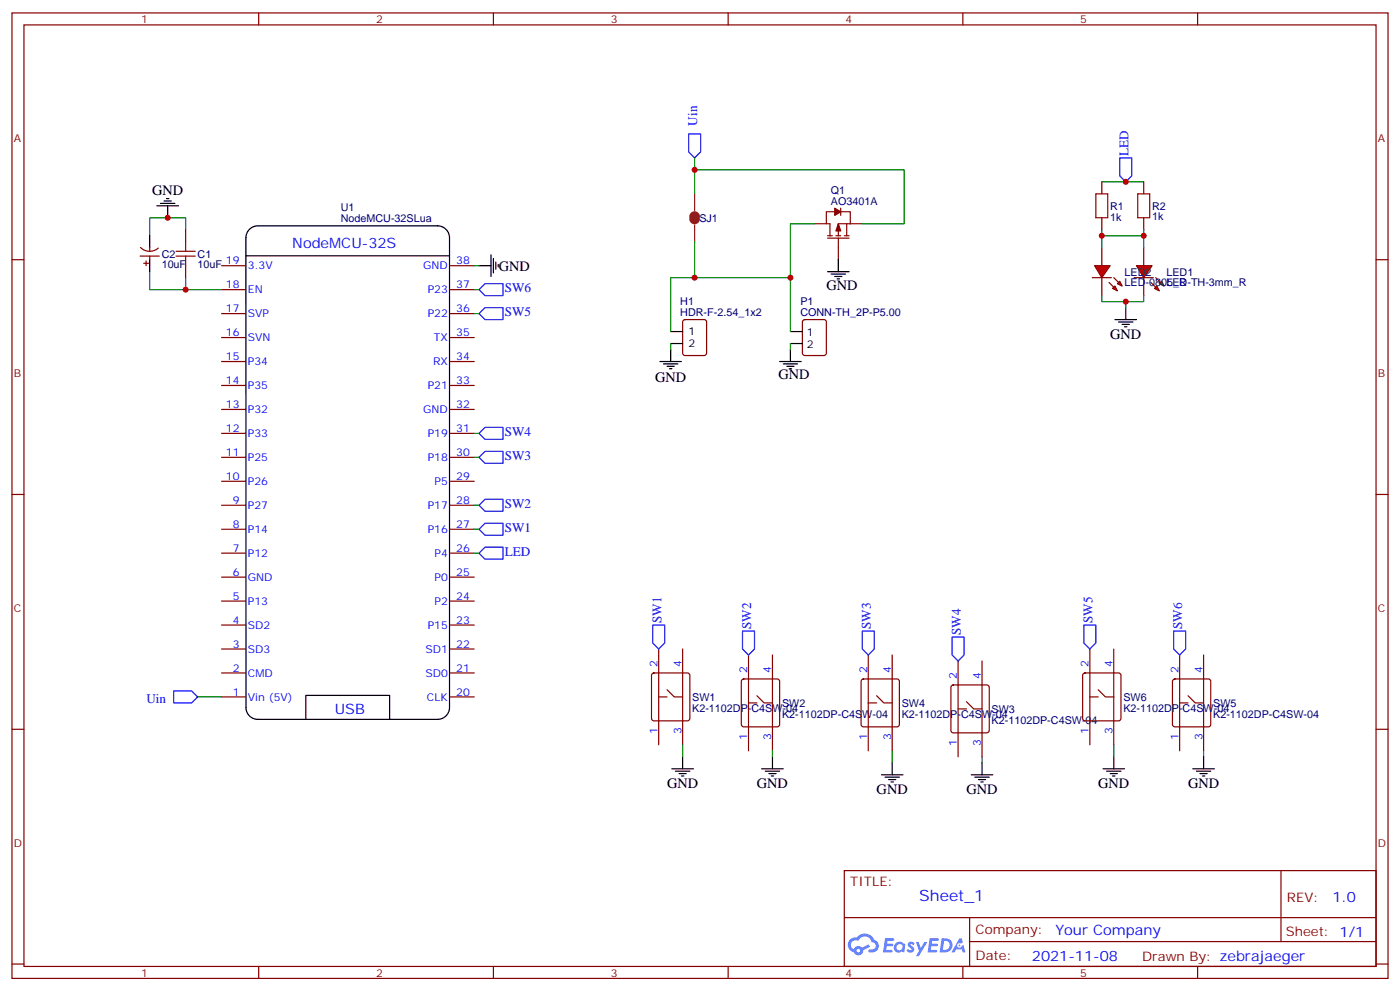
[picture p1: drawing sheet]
<svg xmlns="http://www.w3.org/2000/svg" width="412mm" height="292mm" viewBox="0 0 412 292" stroke-linecap="round" stroke-linejoin="round" font-family="sans-serif">
<g fill="none" stroke="#870000" stroke-width=".35">
<path d="M3.5 3.8h405.4v284.3h-405.4zM7.1 7.3h398.2v277.3h-398.2zM76.2 3.8v3.5M145.3 3.8v3.5M214.5 3.8v3.5M283.6 3.8v3.5M352.8 3.8v3.5M3.5 76.5h3.6M405.3 76.5h3.6M3.5 145.6h3.6M405.3 145.6h3.6M3.5 214.8h3.6"/>
<path d="M405.3 214.8h3.6M248.7 256.4h156.6v28.2h-156.6zM377.3 256.4v20.9M248.7 270.2h156.5M285.6 277.3h119.6M285.6 270.2v14.2M3.5 283.9h3.6M76.2 284.6v3.5M145.3 284.6v3.5M214.5 284.6v3.5M283.6 284.6v3.5M352.8 284.6v3.5"/>
<path d="M405.3 283.9h3.6"/>
</g>
<g fill="#5487ff">
<path d="M267.7 277.6a1.22 1.22 0 0 1 1.7 .2l-.4 .6a.47 .47 0 0 0-.3-.4 .47 .47 0 0 0-.5 .2l.1 .2a1.14 1.14 0 0 1 .8 1.8 1.14 1.14 0 0 1-1.9 0l-.2-.2 .5-.6 .7 .5a.29 .29 0 0 0 .3-.3 .29 .29 0 0 0-.2-.3 1.04 1.04 0 0 1-.6-1.7z"/>
<path d="M260.7 276.3h2.4l.3 .2-.2 .5-1.8 .1-.1 .8h1.5l.3 .4-.3 .4h-1.6l-.2 1.1h1.7l.2 .3-.2 .3-2.6 .1z"/>
<path d="M273.8 276.3h2.4l.3 .2-.1 .5-1.8 .1-.2 .8h1.6l.3 .4-.4 .4h-1.6l-.1 1.1h1.7l.2 .3-.2 .3-2.6 .1z"/>
<path d="M282.6 276.3h.7l.3 1.3-.6 .3a.69 .69 0 0 0-1 .3 .69 .69 0 0 0 .4 .9 .69 .69 0 0 0 .9-.6l.5-.2 .6 2.2h-.8l-.2-.9h-1.8l-.5 .9h-.8z"/>
<path d="M269.8 277.4h.8l.6 1.8 1.1-1.8h.9l-2.6 4.2h-.8l.9-1.5z"/>
<path d="M277.4 276.3l-.6 4.2h1.3a2.11 2.11 0 0 0 2.5-2.1 2.11 2.11 0 0 0-2.5-2.1zM278.1 277.1a1.39 1.39 0 0 1 1.7 1.4 1.39 1.39 0 0 1-1.8 1.3h-.3z"/>
<path d="M263.7 277.9a1.54 1.54 0 0 0-.1 2.2 1.54 1.54 0 0 0 2.2 .1l.6 .3 .3-2.3-.2-.3h-.4a1.49 1.49 0 0 0-2.4 0zM264 278.9a.94 .94 0 0 1 1.8 0 .94 .94 0 0 1-1.8 0z"/>
<path d="M250.4 276.7a2.18 2.18 0 0 0 1.1 3.7 1.44 1.44 0 0 0 1.6 .9 1.44 1.44 0 0 0 1.2-1.4l2-1.1-.5-.7-1.9 1a1.47 1.47 0 0 0-2.4 .4 1.39 1.39 0 0 1-.7-1.9 1.39 1.39 0 0 1 2-.5 2.12 2.12 0 0 1 2.2-1.3 2.12 2.12 0 0 1 1.9 1.7 1.14 1.14 0 0 1 1.1 1.4 1.14 1.14 0 0 1-1.7 .7 .43 .43 0 0 0-.5 .4 .43 .43 0 0 0 .4 .5 1.98 1.98 0 0 0 2.5-1.2 1.98 1.98 0 0 0-1.2-2.6 3.1 3.1 0 0 0-5.3-.6l-.9 .1zM252.3 280a.55 .55 0 0 1 1.1 0 .55 .55 0 0 1-1.1 0z"/>
<circle cx="282.6" cy="278.4" r=".26"/>
</g>
<g fill="none" stroke="#870000" stroke-width=".35">
<path d="M41.3 75.4h5.6M41.4 72.9a3.8 3.8 0 0 0 5.2 .1M42.3 77.5h1.4M43 76.8v1.4M44.1 73v1M44.1 75.4v1.1M54.7 67.7v3.5M54.7 78.2v3.6M65.3 78.2h7M132.6 78.2h7.1M239.9 65.9h3.5M243.8 70.1h6.3"/>
<path d="M243.8 69.4h1.4M245.9 62.4h-2.5v3.5h1.1v3.5M246.2 69.4h1.4M246.9 70.1v6.4M247.6 62.4h2.9v3.5M247.6 61.3v2.1M248.7 69.4h1.4M249.4 65.9v3.5M250.5 65.9h-3.6v3.5M250.5 65.9h3.5M65.3 85.3h7M65.3 92.4h7"/>
<path d="M65.3 99.4h7M132.6 85.3h7.1M132.6 92.4h7.1M132.6 99.4h7.1M201.3 94.3l.5-.2h5.6l.7 .5v9.4l-.4 .6-5.9 .1-.7-.5v-9.4zM236.6 94.3l.5-.2h5.6l.7 .5v9.4l-.4 .6-5.9 .1-.7-.5v-9.4zM65.3 106.5h7M65.3 113.5h7M132.6 106.5h7.1M132.6 113.5h7.1M65.3 120.6h7M65.3 127.6h7"/>
<path d="M65.3 134.7h7M132.6 120.6h7.1M132.6 127.6h7.1M132.6 134.7h7.1M65.3 141.7h7M65.3 148.8h7M65.3 155.9h7M132.6 141.7h7.1M132.6 148.8h7.1M132.6 155.9h7.1M65.3 162.9h7M65.3 170h7"/>
<path d="M65.3 177h7M132.6 162.9h7.1M132.6 170h7.1M132.6 177h7.1M65.3 184.1h7M65.3 191.1h7M65.3 198.2h7M132.6 184.1h7.1M132.6 191.1h7.1M132.6 198.2h7.1M192.1 198.4l.5-.2h9.9l.5 .2 .2 .5v12.7l-.2 .5-.5 .2h-9.9l-.5-.2-.2-.5v-12.7zM194 191.1v28.3"/>
<path d="M201.1 191.1v28.3M220.5 192.9v28.2M227.5 192.9v28.2M255.8 192.9v28.2M262.8 192.9v28.2M282.2 194.7v28.2M289.3 194.7v28.2M319.1 198.4l.5-.2h9.9l.5 .2 .2 .5v12.7l-.2 .5-.5 .2h-9.9l-.5-.2-.2-.5v-12.7zM321 191.1v28.3M328.1 191.1v28.3M347.5 192.9v28.2M354.5 192.9v28.2"/>
<path d="M65.3 205.2h7M132.6 205.2h7.1M194 205.2h2.5M196.5 203.1l2.1 2.1h2.5M218.6 200.2l.5-.2h9.9l.5 .2 .2 .5v12.7l-.3 .5-.4 .2h-9.9l-.5-.3-.2-.4v-12.7zM220.5 207h2.5M223 204.9l2.1 2.1h2.4M253.9 200.2l.5-.2h9.8l.5 .2 .2 .5v12.7l-.2 .5-.5 .2h-9.8l-.5-.3-.3-.4v-12.7zM255.8 207h2.4M258.2 204.9l2.1 2.1h2.5M280.3 201.9l.5-.2h9.9l.5 .2 .2 .5v12.7l-.2 .5-.5 .2h-9.9l-.5-.2-.2-.5v-12.7zM282.2 208.8h2.5"/>
<path d="M284.7 206.7l2.1 2.1h2.5M321 205.2h2.5M323.5 203.1l2.1 2.1h2.5M345.6 200.2l.5-.2h9.9l.5 .2 .2 .5v12.7l-.3 .5-.4 .2h-9.9l-.5-.3-.2-.4v-12.7zM347.5 207h2.5M350 204.9l2.1 2.1h2.4"/>
</g>
<g fill="none" stroke="#000" stroke-width=".35">
<path d="M47.3 59.9h4.2M48.3 59.2h2.1M49 58.5h.7M44.1 69.4v3.6M44.1 76.5v3.5M46.2 60.6h6.4M49.4 60.6v3.5M72.4 69.9v138.4a3.5 3.5 0 0 0 3.6 3.6h52.9a3.5 3.5 0 0 0 3.5-3.6M72.4 75.3h60M72.4 70a3.5 3.5 0 0 1 3.6-3.5h52.9a3.5 3.5 0 0 1 3.5 3.5M132.4 70.1v138.1M141.1 78.2h3.5"/>
<path d="M144.6 75.1v6.3M145.3 76.1v4.3M146 77.2v2.1M146.8 77.9v.7M246.9 76.5v3.5M197.6 97.6h3.5M232.8 97.6h3.6M243.8 80h6.3M244.8 80.7h4.3M245.9 81.4h2.1M246.6 82.1h.7M194.4 106.5h6.3"/>
<path d="M195.4 107.2h4.3M196.5 107.9h2.1M197.2 108.6h.7M197.6 101.2h3.5M197.6 102.9v3.6M229.7 106.5h6.3M230.7 107.2h4.2M231.8 107.9h2.1M232.5 108.6h.7M232.8 101.2h3.6M232.8 102.9v3.6M90.1 211.9v-7.1h24.7v7.1"/>
<path d="M197.9 226.4h6.4M199 227.1h4.2M200 227.8h2.1M200.7 228.5h.7M201.1 222.9v3.5M224.4 226.4h6.3M225.4 227.1h4.3M226.5 227.8h2.1M227.2 228.5h.7M227.5 222.9v3.5M259.6 228.2h6.4M260.7 228.9h4.2"/>
<path d="M261.8 229.6h2.1M262.5 230.3h.7M262.8 224.6v3.6M286.1 228.2h6.4M287.2 228.9h4.2M288.2 229.6h2.1M288.9 230.3h.7M289.3 224.6v3.6M324.9 226.4h6.4M326 227.1h4.2M327 227.8h2.1M327.7 228.5h.7"/>
<path d="M328.1 222.9v3.5M351.4 226.4h6.3M352.4 227.1h4.3M353.5 227.8h2.1M354.2 228.5h.7M354.5 222.9v3.5"/>
</g>
<g fill="none" stroke="#008700" stroke-width=".35">
<path d="M204.6 50h61.7v15.9h-12.3M204.6 46.5v10.6M324.6 53.6h12.3M54.7 67.7v-3.6h-10.6v5.3M204.6 71.2v10.6M239.9 65.9h-7.1v15.9M44.1 80v5.3h21.2M54.7 81.8v3.5M139.7 85.3h1.4M139.7 92.4h1.4M197.6 97.6v-15.8h35.2v15.8M197.6 101.2v1.7"/>
<path d="M232.8 101.2v1.7M139.7 134.7h1.4M139.7 127.6h1.4M139.7 155.9h1.4M139.7 148.8h1.4M139.7 162.9h1.4M58.2 205.2h7.1M201.1 219.4v3.5M328.1 219.4v3.5M227.5 221.1v1.8M262.8 221.1v3.5M289.3 222.9v1.7"/>
<path d="M354.5 221.1v1.8"/>
</g>
<g fill="none" stroke="#00f" stroke-width=".35">
<path d="M202.8 39.4h3.6v5.3l-1.8 1.8-1.8-1.8zM329.8 46.5h3.6v5.3l-1.8 1.8-1.8-1.8zM141.1 85.3l1.8-1.8h5.3v3.6h-5.3zM141.1 92.4l1.8-1.8h5.3v3.5h-5.3zM141.1 127.6l1.8-1.7h5.3v3.5h-5.3zM141.1 134.7l1.8-1.8h5.3v3.6h-5.3zM141.1 155.9l1.8-1.8h5.3v3.5h-5.3zM141.1 148.8l1.8-1.8h5.3v3.6h-5.3zM141.1 162.9l1.8-1.8h5.3v3.6h-5.3zM192.3 184.1h3.5v5.3l-1.8 1.7-1.7-1.7zM218.7 185.8h3.5v5.3l-1.7 1.8-1.8-1.8zM254 185.8h3.5v5.3l-1.7 1.8-1.8-1.8z"/>
<path d="M280.5 187.6h3.5v5.3l-1.8 1.8-1.7-1.8zM319.3 184.1h3.5v5.3l-1.8 1.7-1.7-1.7zM345.7 185.8h3.5v5.3l-1.7 1.8-1.8-1.8zM51.2 203.5h5.2l1.8 1.7-1.8 1.8h-5.2z"/>
</g>
<path d="M51.9 75.4h5.6M51.9 74h5.6M54.7 71.2v2.8M54.7 75.4v2.8" fill="none" stroke="#a10000" stroke-width=".35"/>
<path d="M203.9 63.8a.71 .71 0 0 1 .7-.7 .71 .71 0 0 1 .7 .7M203.9 64.5a.71 .71 0 0 0 .7 .7 .71 .71 0 0 0 .7-.7" fill="none" stroke="#8c2424" stroke-width="1.8"/>
<path d="M204.6 57.1v4.9M204.6 66.3v4.9" fill="none" stroke="#8c2424" stroke-width=".35"/>
<g fill="#870000" stroke="#870000" stroke-width=".35">
<path d="M246.9 65.9l.7 2.1h-1.4z"/>
<path d="M245.9 61.3l1.7 1.1-1.7 1z"/>
</g>
<g fill="#f00" stroke="#870000" stroke-width=".35">
<path d="M334.8 78.2h4.6l-2.5 3.6z"/>
<path d="M334.1 81.8h5.6z"/>
</g>
<g fill="#870000" stroke="#870000" stroke-width=".35">
<path d="M340.4 81.8l1.4 1.4z"/>
<path d="M339 83.2l1.4 1.4z"/>
</g>
<g fill="#f00" stroke="#870000" stroke-width=".35">
<path d="M342.2 82.8l.7 1.4-1.4-.7z"/>
<path d="M340.1 84.9l.7-.7 .7 1.5z"/>
</g>
<path d="M336.9 73v5.2M336.9 81.8v5.3" fill="none" stroke="#870000" stroke-width=".35"/>
<g fill="#f00" stroke="#870000" stroke-width=".35">
<path d="M322.4 78.2h4.6l-2.4 3.6z"/>
<path d="M321.7 81.8h5.7z"/>
</g>
<g fill="#870000" stroke="#870000" stroke-width=".35">
<path d="M328.1 81.8l1.4 1.4z"/>
<path d="M326.7 83.2l1.4 1.4z"/>
</g>
<g fill="#f00" stroke="#870000" stroke-width=".35">
<path d="M329.1 83.5l.7-.7 .8 1.4z"/>
<path d="M327.7 84.9l.7-.7 .7 1.5z"/>
</g>
<path d="M324.6 53.6v3.5M336.9 53.6v3.5M324.6 64.1v3.6M324.6 73v5.2M336.9 64.1v3.6M324.6 81.8v5.3" fill="none" stroke="#870000" stroke-width=".35"/>
<path d="M322.8 57.1h3.5v7h-3.5zM335.1 57.1h3.6v7h-3.6z" fill="none" stroke="#a10000" stroke-width=".35"/>
<path d="M139.7 78.2h1.4M324.6 67.7v5.3M324.6 69.4h12.3M336.9 67.7v5.3M324.6 87.1v1.7h12.3v-1.7M331.6 88.8v1.8" fill="none" stroke="#008700" stroke-width=".35"/>
<path d="M328.4 94.1h6.4M329.5 94.8h4.2M330.6 95.5h2.1M331.3 96.2h.7M331.6 90.6v3.5" fill="none" stroke="#000" stroke-width=".35"/>
<g fill="#c00">
<circle cx="54.7" cy="85.3" r=".88"/>
<circle cx="49.4" cy="64.1" r=".88"/>
<circle cx="232.8" cy="81.8" r=".88"/>
<circle cx="204.6" cy="50" r=".88"/>
<circle cx="204.6" cy="81.8" r=".88"/>
<circle cx="331.6" cy="53.6" r=".88"/>
<circle cx="324.6" cy="69.4" r=".88"/>
<circle cx="336.9" cy="69.4" r=".88"/>
<circle cx="331.6" cy="88.8" r=".88"/>
</g>
<text font-size="4.6" fill="#00f" x="270.8" y="265.4">Sheet_1</text>
<g font-size="4.2">
<text x="44.8" y="57.4">GND</text>
<text x="146.9" y="79.7">GND</text>
<text x="243.4" y="85.3">GND</text>
<text x="327" y="99.8">GND</text>
<text x="193" y="112.6">GND</text>
<text x="229.3" y="111.8">GND</text>
<text x="196.5" y="232.1">GND</text>
<text x="223" y="232.1">GND</text>
<text x="258.2" y="233.8">GND</text>
<text x="284.7" y="233.8">GND</text>
<text x="323.5" y="232.1">GND</text>
<text x="350" y="232.1">GND</text>
</g>
<g font-size="4.2" fill="#00f">
<text x="86.1" y="73">NodeMCU-32S</text>
<text x="98.6" y="210.2">USB</text>
<text x="392.5" y="265.7">1.0</text>
<text x="310.9" y="275.2">Your Company</text>
<text x="304" y="283">2021-11-08</text>
</g>
<g font-size="3.9" fill="#00f">
<text x="205.4" y="37" transform="rotate(-90 205.4 37)">Uin</text>
<text x="332.4" y="46" transform="rotate(-90 332.4 46)">LED</text>
<text x="148.7" y="86.1">SW6</text>
<text x="148.7" y="93.1">SW5</text>
<text x="148.7" y="128.4">SW4</text>
<text x="148.7" y="135.5">SW3</text>
<text x="148.7" y="149.6">SW2</text>
<text x="148.7" y="156.6">SW1</text>
<text x="148.7" y="163.7">LED</text>
<text x="194.8" y="183.6" transform="rotate(-90 194.8 183.6)">SW1</text>
<text x="221.3" y="185.3" transform="rotate(-90 221.3 185.3)">SW2</text>
<text x="256.6" y="185.3" transform="rotate(-90 256.6 185.3)">SW3</text>
<text x="321.8" y="183.6" transform="rotate(-90 321.8 183.6)">SW5</text>
<text x="348.3" y="185.3" transform="rotate(-90 348.3 185.3)">SW6</text>
<text x="283" y="187.1" transform="rotate(-90 283 187.1)">SW4</text>
<text x="43.1" y="207">Uin</text>
</g>
<g font-size="3.9" fill="#800">
<text x="250.5" y="261">TITLE:</text>
<text x="379.1" y="265.7">REV:</text>
<text x="287.4" y="275.2">Company:</text>
<text x="378.7" y="275.8">Sheet: 1/1</text>
<text x="287.4" y="282.9">Date:</text>
<text x="336.4" y="282.9">Drawn By: zebrajaeger</text>
</g>
<g font-size="3.2" fill="#800">
<text x="41.6" y="6.8">1</text>
<text x="110.8" y="6.8">2</text>
<text x="179.9" y="6.8">3</text>
<text x="249.1" y="6.8">4</text>
<text x="318.2" y="6.8">5</text>
<text x="4.1" y="41.9">A</text>
<text x="405.9" y="41.9">A</text>
<text x="4.1" y="111.1">B</text>
<text x="405.9" y="111.1">B</text>
<text x="4.1" y="180.2">C</text>
<text x="405.9" y="180.2">C</text>
<text x="4.1" y="249.3">D</text>
<text x="405.9" y="249.3">D</text>
<text x="41.6" y="287.6">1</text>
<text x="110.8" y="287.6">2</text>
<text x="179.9" y="287.6">3</text>
<text x="249.1" y="287.6">4</text>
<text x="318.2" y="287.6">5</text>
</g>
<g font-size="3.2" fill="#000080">
<text x="244.7" y="57.1">Q1</text>
<text x="100.4" y="65.5">NodeMCU-32SLua</text>
<text x="100.4" y="62.3">U1</text>
<text x="206" y="65.3">SJ1</text>
<text x="244.7" y="60.3">AO3401A</text>
<text x="327" y="65">1k</text>
<text x="327" y="61.7">R1</text>
<text x="339.4" y="64.9">1k</text>
<text x="339.4" y="61.7">R2</text>
<text x="47.6" y="75.9">C2</text>
<text x="58.2" y="75.9">C1</text>
<text x="47.6" y="79.1">10uF</text>
<text x="58.2" y="79.1">10uF</text>
<text x="331.3" y="81.1">LED2</text>
<text x="343.6" y="81.1">LED1</text>
<text x="200.4" y="89.8">H1</text>
<text x="235.8" y="89.8">P1</text>
<text x="331.3" y="84.4">LED-0805_R</text>
<text x="343.6" y="84.4">LED-TH-3mm_R</text>
<text x="200.4" y="93.1">HDR-F-2.54_1x2</text>
<text x="235.8" y="93.1">CONN-TH_2P-P5.00</text>
<text x="203.9" y="209.6">K2-1102DP-C4SW-04</text>
<text x="203.9" y="206.4">SW1</text>
<text x="230.4" y="208.2">SW2</text>
<text x="265.6" y="208.2">SW4</text>
<text x="292.1" y="209.9">SW3</text>
<text x="330.9" y="209.6">K2-1102DP-C4SW-04</text>
<text x="330.9" y="206.4">SW6</text>
<text x="357.4" y="208.2">SW5</text>
<text x="230.4" y="211.3">K2-1102DP-C4SW-04</text>
<text x="265.6" y="211.3">K2-1102DP-C4SW-04</text>
<text x="292.1" y="213.1">K2-1102DP-C4SW-04</text>
<text x="357.4" y="211.3">K2-1102DP-C4SW-04</text>
</g>
<g font-size="3.2" fill="#00f">
<text x="66.5" y="77.9">19</text>
<text x="134.4" y="77.9">38</text>
<text x="73" y="79.3">3.3V</text>
<text x="124.7" y="79.3">GND</text>
<text x="66.5" y="84.9">18</text>
<text x="73" y="86.4">EN</text>
<text x="126" y="86.4">P23</text>
<text x="134.4" y="84.9">37</text>
<text x="66.5" y="92">17</text>
<text x="73" y="93.4">SVP</text>
<text x="126" y="93.4">P22</text>
<text x="134.4" y="92">36</text>
<text x="66.5" y="99.1">16</text>
<text x="73" y="100.5">SVN</text>
<text x="127.8" y="100.5">TX</text>
<text x="134.4" y="99.1">35</text>
<text x="66.5" y="106.1">15</text>
<text x="73" y="107.5">P34</text>
<text x="127.6" y="107.5">RX</text>
<text x="134.4" y="106.1">34</text>
<text x="66.5" y="113.2">14</text>
<text x="134.4" y="113.2">33</text>
<text x="73" y="114.6">P35</text>
<text x="126" y="114.6">P21</text>
<text x="66.5" y="120.2">13</text>
<text x="73" y="121.6">P32</text>
<text x="124.7" y="121.6">GND</text>
<text x="134.4" y="120.2">32</text>
<text x="66.5" y="127.3">12</text>
<text x="73" y="128.7">P33</text>
<text x="126" y="128.7">P19</text>
<text x="134.4" y="127.3">31</text>
<text x="66.5" y="134.3">11</text>
<text x="73" y="135.7">P25</text>
<text x="126" y="135.7">P18</text>
<text x="134.4" y="134.3">30</text>
<text x="66.5" y="141.4">10</text>
<text x="73" y="142.8">P26</text>
<text x="128" y="142.8">P5</text>
<text x="134.4" y="141.4">29</text>
<text x="68.5" y="148.4">9</text>
<text x="73" y="149.9">P27</text>
<text x="126" y="149.9">P17</text>
<text x="134.4" y="148.4">28</text>
<text x="68.5" y="155.5">8</text>
<text x="134.4" y="155.5">27</text>
<text x="73" y="156.9">P14</text>
<text x="126" y="156.9">P16</text>
<text x="68.5" y="162.6">7</text>
<text x="73" y="164">P12</text>
<text x="128" y="164">P4</text>
<text x="134.4" y="162.6">26</text>
<text x="68.5" y="169.6">6</text>
<text x="73" y="171">GND</text>
<text x="128" y="171">P0</text>
<text x="134.4" y="169.6">25</text>
<text x="68.5" y="176.7">5</text>
<text x="73" y="178.1">P13</text>
<text x="128" y="178.1">P2</text>
<text x="134.4" y="176.7">24</text>
<text x="68.5" y="183.7">4</text>
<text x="73" y="185.1">SD2</text>
<text x="126" y="185.1">P15</text>
<text x="134.4" y="183.7">23</text>
<text x="68.5" y="190.8">3</text>
<text x="134.4" y="190.8">22</text>
<text x="68.5" y="197.8">2</text>
<text x="73" y="192.2">SD3</text>
<text x="125.3" y="192.2">SD1</text>
<text x="134.4" y="197.8">21</text>
<text x="193.7" y="196.4" transform="rotate(-90 193.7 196.4)">2</text>
<text x="200.7" y="196.4" transform="rotate(-90 200.7 196.4)">4</text>
<text x="320.7" y="196.4" transform="rotate(-90 320.7 196.4)">2</text>
<text x="327.7" y="196.4" transform="rotate(-90 327.7 196.4)">4</text>
<text x="73" y="199.2">CMD</text>
<text x="125.3" y="199.2">SD0</text>
<text x="220.1" y="198.2" transform="rotate(-90 220.1 198.2)">2</text>
<text x="227.2" y="198.2" transform="rotate(-90 227.2 198.2)">4</text>
<text x="255.4" y="198.2" transform="rotate(-90 255.4 198.2)">2</text>
<text x="262.5" y="198.2" transform="rotate(-90 262.5 198.2)">4</text>
<text x="281.9" y="200" transform="rotate(-90 281.9 200)">2</text>
<text x="288.9" y="200" transform="rotate(-90 288.9 200)">4</text>
<text x="347.1" y="198.2" transform="rotate(-90 347.1 198.2)">2</text>
<text x="354.2" y="198.2" transform="rotate(-90 354.2 198.2)">4</text>
<text x="68.5" y="204.9">1</text>
<text x="73" y="206.3">Vin (5V)</text>
<text x="125.8" y="206.3">CLK</text>
<text x="134.4" y="204.9">20</text>
<text x="193.7" y="216.1" transform="rotate(-90 193.7 216.1)">1</text>
<text x="200.7" y="216.1" transform="rotate(-90 200.7 216.1)">3</text>
<text x="220.1" y="217.8" transform="rotate(-90 220.1 217.8)">1</text>
<text x="227.2" y="217.8" transform="rotate(-90 227.2 217.8)">3</text>
<text x="255.4" y="217.8" transform="rotate(-90 255.4 217.8)">1</text>
<text x="262.5" y="217.8" transform="rotate(-90 262.5 217.8)">3</text>
<text x="281.9" y="219.6" transform="rotate(-90 281.9 219.6)">1</text>
<text x="288.9" y="219.6" transform="rotate(-90 288.9 219.6)">3</text>
<text x="320.7" y="216.1" transform="rotate(-90 320.7 216.1)">1</text>
<text x="327.7" y="216.1" transform="rotate(-90 327.7 216.1)">3</text>
<text x="347.1" y="217.8" transform="rotate(-90 347.1 217.8)">1</text>
<text x="354.2" y="217.8" transform="rotate(-90 354.2 217.8)">3</text>
</g>
<g font-size="3.2">
<text x="202.8" y="98.7">1</text>
<text x="237.7" y="99.1">1</text>
<text x="202.8" y="102.2">2</text>
<text x="237.7" y="102.6">2</text>
</g>
</svg>
